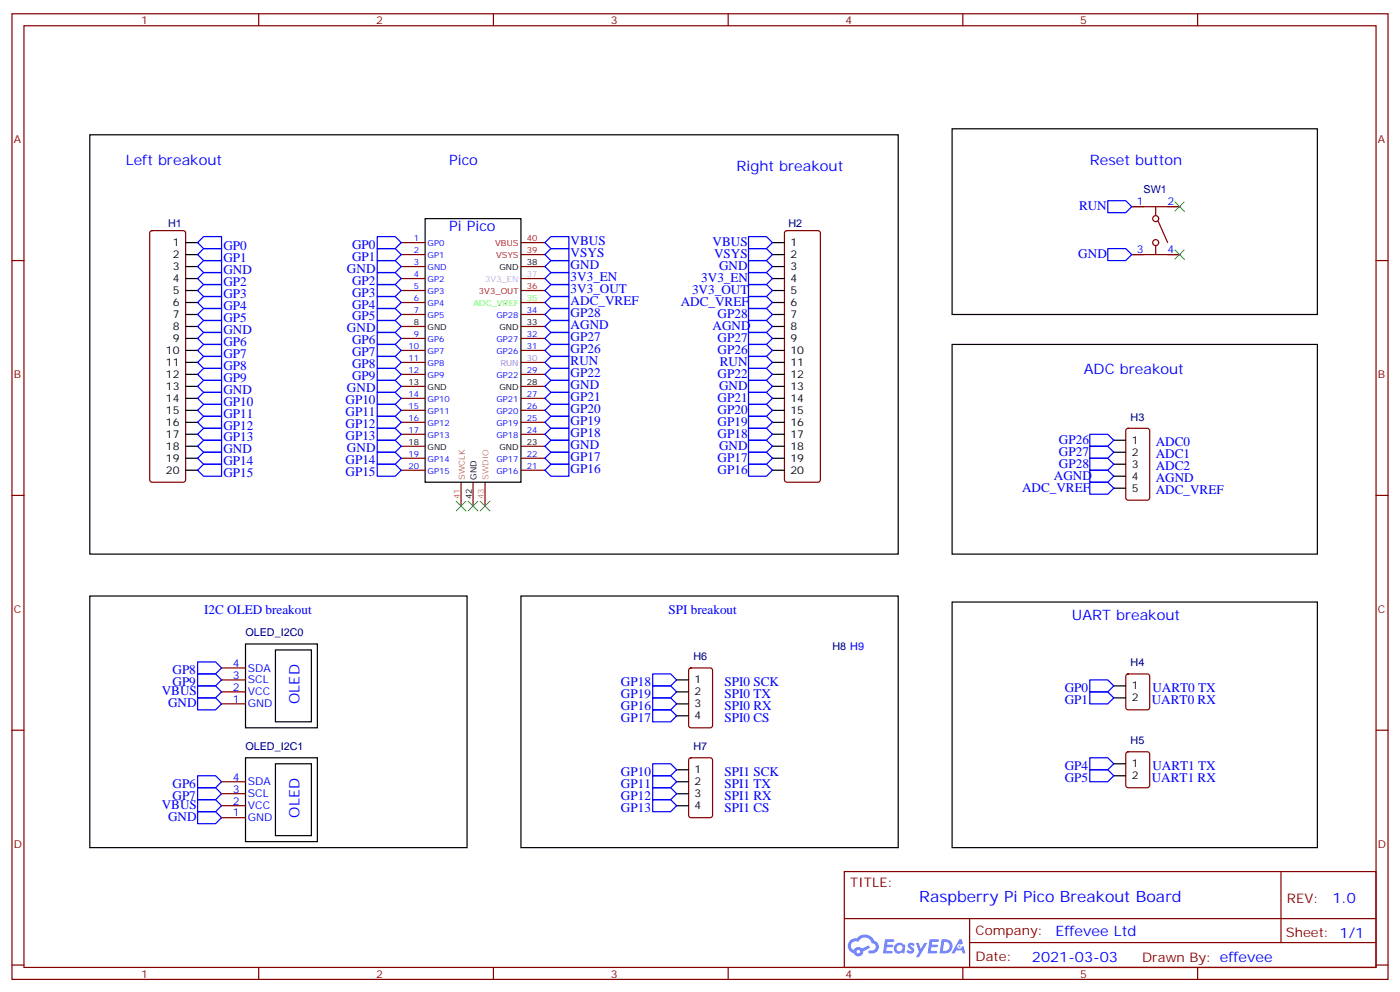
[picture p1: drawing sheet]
<svg xmlns="http://www.w3.org/2000/svg" width="412mm" height="292mm" viewBox="0 0 412 292" stroke-linecap="round" stroke-linejoin="round" font-family="sans-serif">
<g fill="none" stroke="#870000" stroke-width=".35">
<path d="M3.5 4.1h405.4v284.3h-405.4zM7.1 7.6h398.2v277.3h-398.2zM76.2 4.1v3.5M145.3 4.1v3.5M214.5 4.1v3.5M283.6 4.1v3.5M352.8 4.1v3.5M3.5 76.7h3.6M405.3 76.7h3.6M3.5 145.9h3.6M405.3 145.9h3.6M3.5 215h3.6"/>
<path d="M405.3 215h3.6M248.7 256.6h156.6v28.3h-156.6zM377.3 256.7v20.8M248.7 270.5h156.5M285.6 277.5h119.6M285.6 270.5v14.1M3.5 284.2h3.6M76.2 284.9v3.5M145.3 284.9v3.5M214.5 284.9v3.5M283.6 284.9v3.5M352.8 284.9v3.5"/>
<path d="M405.3 284.2h3.6"/>
</g>
<g fill="#5487ff">
<path d="M267.7 277.8a1.22 1.22 0 0 1 1.7 .3l-.4 .6a.47 .47 0 0 0-.3-.4 .47 .47 0 0 0-.5 .1l.1 .3a1.14 1.14 0 0 1 .8 1.7 1.14 1.14 0 0 1-1.9 0l-.2-.2 .5-.5 .7 .4a.29 .29 0 0 0 .3-.2 .29 .29 0 0 0-.2-.4 1.04 1.04 0 0 1-.6-1.7z"/>
<path d="M260.7 276.6h2.4l.3 .2-.2 .5h-1.8l-.1 .9h1.5l.3 .3-.3 .4h-1.6l-.2 1.1 1.7 .1 .2 .3-.2 .3h-2.6z"/>
<path d="M273.8 276.6h2.4l.3 .2-.1 .5h-1.8l-.2 .9h1.6l.3 .3-.4 .4h-1.6l-.1 1.1 1.7 .1 .2 .3-.2 .3h-2.6z"/>
<path d="M282.6 276.6h.7l.3 1.2-.6 .3a.69 .69 0 0 0-1 .3 .69 .69 0 0 0 .4 1 .69 .69 0 0 0 .9-.6l.5-.3 .6 2.2h-.8l-.2-.9h-1.8l-.5 .9h-.8z"/>
<path d="M269.8 277.7h.8l.6 1.8 1.1-1.8h.9l-2.6 4.1h-.8l.9-1.5z"/>
<path d="M277.4 276.6l-.6 4.1h1.3a2.11 2.11 0 0 0 2.5-2.1 2.11 2.11 0 0 0-2.5-2zM278.1 277.3a1.39 1.39 0 0 1 1.7 1.4 1.39 1.39 0 0 1-1.8 1.3h-.3z"/>
<path d="M263.7 278.2a1.54 1.54 0 0 0-.1 2.1 1.54 1.54 0 0 0 2.2 .2l.6 .2 .3-2.3-.2-.2-.4-.1a1.49 1.49 0 0 0-2.4 .1zM264 279.2a.94 .94 0 0 1 1.8 0 .94 .94 0 0 1-1.8 0z"/>
<path d="M250.4 276.9a2.18 2.18 0 0 0 1.1 3.8 1.44 1.44 0 0 0 1.6 .9 1.44 1.44 0 0 0 1.2-1.5l2-1-.5-.7-1.9 .9a1.47 1.47 0 0 0-2.4 .5 1.39 1.39 0 0 1-.7-2 1.39 1.39 0 0 1 2-.4 2.12 2.12 0 0 1 2.2-1.3 2.12 2.12 0 0 1 1.9 1.6 1.14 1.14 0 0 1 1.1 1.5 1.14 1.14 0 0 1-1.7 .7 .43 .43 0 0 0-.5 .3 .43 .43 0 0 0 .4 .5 1.98 1.98 0 0 0 2.5-1.2 1.98 1.98 0 0 0-1.2-2.5 3.1 3.1 0 0 0-5.3-.7l-.9 .1zM252.3 280.2a.55 .55 0 0 1 1.1 0 .55 .55 0 0 1-1.1 0z"/>
<circle cx="282.6" cy="278.7" r=".26"/>
</g>
<g fill="none" stroke="#870000" stroke-width=".35">
<path d="M44.3 68.1l.5-.2h9.2l.5 .2 .2 .5v72.7l-.3 .5-.4 .2h-9.2l-.5-.2-.2-.5v-72.7zM118.2 71.4h7M118.2 75h7M118.2 78.5h7M153.5 71.4h7M153.5 75h7M153.5 78.5h7M231.3 68.1l.5-.2h9.1l.5 .2 .3 .5v72.7l-.3 .5-.5 .2h-9.1l-.5-.2-.2-.5v-72.7zM333.4 75h14.1M333.4 60.9h14.1M340.4 60.9v2.4M340.4 72.5v2.5"/>
<path d="M341.1 65.1l2.9 6.3M118.2 82h7M118.2 85.5h7M118.2 89.1h7M118.2 92.6h7M118.2 96.1h7M118.2 99.7h7M153.5 82h7M153.5 85.5h7M153.5 89.1h7M153.5 92.6h7M153.5 96.1h7"/>
<path d="M153.5 99.7h7M118.2 103.2h7M118.2 106.7h7M118.2 110.2h7M118.2 113.8h7M118.2 117.3h7M153.5 103.2h7M153.5 106.7h7M153.5 110.2h7M153.5 113.8h7M153.5 117.3h7M118.2 120.8h7"/>
<path d="M118.2 124.4h7M118.2 127.9h7M118.2 131.4h7M118.2 134.9h7M118.2 138.5h7M153.5 120.8h7M153.5 124.4h7M153.5 127.9h7M153.5 131.4h7M153.5 134.9h7M153.5 138.5h7M331.8 126.3l.5-.2h5.7l.6 .4 .1 20.1-.5 .6-5.9 .1-.6-.5-.1-20z"/>
<path d="M135.8 142v7M139.3 142v7M142.9 142v7M65.3 196.7h7M203.1 196.9l.5-.2h5.6l.6 .4 .1 16.5-.5 .7h-5.8l-.7-.4-.1-16.5zM331.8 198.6l.5-.2h5.7l.6 .5 .1 9.4-.5 .7h-5.9l-.6-.4-.1-9.5zM65.3 207.3h7M65.3 203.7h7M65.3 200.2h7M65.3 237.2h7M65.3 233.7h7M65.3 230.2h7"/>
<path d="M203.1 223.3l.5-.2h5.6l.6 .5 .1 16.5-.5 .6-5.8 .1-.7-.5-.1-16.5zM331.8 221.6l.5-.2h5.7l.6 .4 .1 9.4-.5 .7-5.9 .1-.6-.5-.1-9.4zM65.3 240.8h7"/>
<circle cx="340.4" cy="64.4" r=".88"/>
<circle cx="340.4" cy="71.4" r=".88"/>
</g>
<g fill="none" stroke="#000" stroke-width=".35">
<path d="M26.5 39.7h238.1v123.5h-238.1zM280.5 37.9h107.6v54.7h-107.6zM54.7 71.4h3.5M54.7 75h3.5M54.7 78.5h3.5M125.2 64.4h28.3v77.6h-28.3zM227.5 71.4h3.6M227.5 75h3.6M227.5 78.5h3.6M54.7 82h3.5M54.7 85.5h3.5M54.7 89.1h3.5"/>
<path d="M54.7 92.6h3.5M54.7 96.1h3.5M54.7 99.7h3.5M227.5 82h3.6M227.5 85.5h3.6M227.5 89.1h3.6M227.5 92.6h3.6M227.5 96.1h3.6M227.5 99.7h3.6M54.7 103.2h3.5M54.7 106.7h3.5M54.7 110.2h3.5"/>
<path d="M54.7 113.8h3.5M54.7 117.3h3.5M227.5 103.2h3.6M227.5 106.7h3.6M227.5 110.2h3.6M227.5 113.8h3.6M227.5 117.3h3.6M280.5 101.4h107.6v61.8h-107.6zM54.7 120.8h3.5M54.7 124.4h3.5M54.7 127.9h3.5M54.7 131.4h3.5"/>
<path d="M54.7 134.9h3.5M54.7 138.5h3.5M227.5 120.8h3.6M227.5 124.4h3.6M227.5 127.9h3.6M227.5 131.4h3.6M227.5 134.9h3.6M227.5 138.5h3.6M328.1 129.6h3.5M328.1 133.2h3.5M328.1 136.7h3.5M328.1 140.2h3.5"/>
<path d="M328.1 143.8h3.5M26.5 175.5h111.1v74.1h-111.1zM153.5 175.5h111.1v74.1h-111.1zM280.5 177.3h107.6v72.3h-107.6zM72.3 189.6h21.2v24.7h-21.2zM81.1 191.4h10.6v21.1h-10.6zM199.3 200.2h3.5M199.3 203.7h3.5M199.3 207.3h3.5M199.3 210.8h3.5M328.1 202h3.5M328.1 205.5h3.5"/>
<path d="M72.3 223.1h21.2v24.7h-21.2zM81.1 224.9h10.6v21.2h-10.6zM199.3 226.7h3.5M199.3 230.2h3.5M199.3 233.7h3.5M199.3 237.2h3.5M328.1 224.9h3.5M328.1 228.4h3.5"/>
</g>
<g fill="none" stroke="#00f" stroke-width=".35">
<path d="M326.3 59.1h5.3l1.8 1.8-1.8 1.7h-5.3zM60 76.7h5.3v3.6h-5.3l-1.8-1.8zM60 73.2h5.3v3.5h-5.3l-1.8-1.7zM60 69.7h5.3v3.5h-5.3l-1.8-1.8zM111.1 69.7h5.3l1.8 1.7-1.8 1.8h-5.3zM111.1 73.2h5.3l1.8 1.8-1.8 1.7h-5.3zM111.1 76.7h5.3l1.8 1.8-1.8 1.8h-5.3zM160.5 78.5l1.8-1.8h5.3v3.6h-5.3zM160.5 75l1.8-1.8h5.3v3.5h-5.3zM162.3 69.7h5.3v3.5h-5.3l-1.8-1.8zM220.5 69.7h5.3l1.7 1.7-1.7 1.8h-5.3zM220.5 73.2h5.3l1.7 1.8-1.7 1.7h-5.3z"/>
<path d="M220.5 76.7h5.3l1.7 1.8-1.7 1.8h-5.3zM326.3 73.2h5.3l1.8 1.8-1.8 1.7h-5.3zM60 97.9h5.3v3.5h-5.3l-1.8-1.7zM60 90.8h5.3v3.6h-5.3l-1.8-1.8zM60 87.3h5.3v3.5h-5.3l-1.8-1.7zM60 83.8h5.3v3.5h-5.3l-1.8-1.8zM60 80.3h5.3v3.5h-5.3l-1.8-1.8zM60 94.4h5.3v3.5h-5.3l-1.8-1.8zM111.1 94.4h5.3l1.8 1.7-1.8 1.8h-5.3zM111.1 80.3h5.3l1.8 1.7-1.8 1.8h-5.3zM111.1 83.8h5.3l1.8 1.7-1.8 1.8h-5.3zM111.1 87.3h5.3l1.8 1.8-1.8 1.7h-5.3z"/>
<path d="M111.1 90.8h5.3l1.8 1.8-1.8 1.8h-5.3zM111.1 97.9h5.3l1.8 1.8-1.8 1.7h-5.3zM160.5 96.1l1.8-1.7h5.3v3.5h-5.3zM160.5 99.7l1.8-1.8h5.3v3.5h-5.3zM160.5 92.6l1.8-1.8h5.3v3.6h-5.3zM160.5 85.5l1.8-1.7h5.3v3.5h-5.3zM160.5 82l1.8-1.7h5.3v3.5h-5.3zM162.3 87.3h5.3v3.5h-5.3l-1.8-1.7zM220.5 80.3h5.3l1.7 1.7-1.7 1.8h-5.3zM220.5 83.8h5.3l1.7 1.7-1.7 1.8h-5.3zM220.5 87.3h5.3l1.7 1.8-1.7 1.7h-5.3zM220.5 90.8h5.3l1.7 1.8-1.7 1.8h-5.3z"/>
<path d="M220.5 97.9h5.3l1.7 1.8-1.7 1.7h-5.3zM220.5 94.4h5.3l1.7 1.7-1.7 1.8h-5.3zM60 119.1h5.3v3.5h-5.3l-1.8-1.8zM60 115.5h5.3v3.6h-5.3l-1.8-1.8zM60 108.5h5.3v3.5h-5.3l-1.8-1.8zM60 105h5.3v3.5h-5.3l-1.8-1.8zM60 101.4h5.3v3.6h-5.3l-1.8-1.8zM60 112h5.3v3.5h-5.3l-1.8-1.7zM111.1 112h5.3l1.8 1.8-1.8 1.7h-5.3zM111.1 101.4h5.3l1.8 1.8-1.8 1.8h-5.3zM111.1 105h5.3l1.8 1.7-1.8 1.8h-5.3zM111.1 108.5h5.3l1.8 1.7-1.8 1.8h-5.3z"/>
<path d="M111.1 115.5h5.3l1.8 1.8-1.8 1.8h-5.3zM111.1 119.1h5.3l1.8 1.7-1.8 1.8h-5.3zM160.5 113.8l1.8-1.8h5.3v3.5h-5.3zM160.5 117.3l1.8-1.8h5.3v3.6h-5.3zM160.5 110.2l1.8-1.7h5.3v3.5h-5.3zM160.5 106.7l1.8-1.7h5.3v3.5h-5.3zM160.5 103.2l1.8-1.8h5.3v3.6h-5.3zM220.5 101.4h5.3l1.7 1.8-1.7 1.8h-5.3zM220.5 105h5.3l1.7 1.7-1.7 1.8h-5.3zM220.5 108.5h5.3l1.7 1.7-1.7 1.8h-5.3zM220.5 115.5h5.3l1.7 1.8-1.7 1.8h-5.3zM220.5 119.1h5.3l1.7 1.7-1.7 1.8h-5.3z"/>
<path d="M220.5 112h5.3l1.7 1.8-1.7 1.7h-5.3zM60 136.7h5.3v3.5h-5.3l-1.8-1.7zM60 133.2h5.3v3.5h-5.3l-1.8-1.8zM60 126.1h5.3v3.5h-5.3l-1.8-1.7zM60 122.6h5.3v3.5h-5.3l-1.8-1.7zM60 129.6h5.3v3.6h-5.3l-1.8-1.8zM111.1 129.6h5.3l1.8 1.8-1.8 1.8h-5.3zM111.1 122.6h5.3l1.8 1.8-1.8 1.7h-5.3zM111.1 126.1h5.3l1.8 1.8-1.8 1.7h-5.3zM111.1 133.2h5.3l1.8 1.7-1.8 1.8h-5.3zM111.1 136.7h5.3l1.8 1.8-1.8 1.7h-5.3zM160.5 131.4l1.8-1.8h5.3v3.6h-5.3z"/>
<path d="M160.5 138.5l1.8-1.8h5.3v3.5h-5.3zM160.5 134.9l1.8-1.7h5.3v3.5h-5.3zM160.5 127.9l1.8-1.8h5.3v3.5h-5.3zM160.5 124.4l1.8-1.8h5.3v3.5h-5.3zM160.5 120.8l1.8-1.7h5.3v3.5h-5.3zM220.5 122.6h5.3l1.7 1.8-1.7 1.7h-5.3zM220.5 126.1h5.3l1.7 1.8-1.7 1.7h-5.3zM220.5 133.2h5.3l1.7 1.7-1.7 1.8h-5.3zM220.5 136.7h5.3l1.7 1.8-1.7 1.7h-5.3zM220.5 129.6h5.3l1.7 1.8-1.7 1.8h-5.3zM321 134.9h5.3l1.8 1.8-1.8 1.8h-5.3zM321 138.5h5.3l1.8 1.7-1.8 1.8h-5.3z"/>
<path d="M321 131.4h5.3l1.8 1.8-1.8 1.7h-5.3zM321 127.9h5.3l1.8 1.7-1.8 1.8h-5.3zM321 142h5.3l1.8 1.8-1.8 1.7h-5.3zM58.2 198.4h5.3l1.8 1.8-1.8 1.8h-5.3zM58.2 194.9h5.3l1.8 1.8-1.8 1.7h-5.3zM192.3 198.4h5.3l1.7 1.8-1.7 1.8h-5.3zM58.2 205.5h5.3l1.8 1.8-1.8 1.7h-5.3zM58.2 202h5.3l1.8 1.7-1.8 1.8h-5.3zM192.3 209h5.3l1.7 1.8-1.7 1.7h-5.3zM192.3 205.5h5.3l1.7 1.8-1.7 1.7h-5.3zM192.3 202h5.3l1.7 1.7-1.7 1.8h-5.3zM321 200.2h5.3l1.8 1.8-1.8 1.7h-5.3z"/>
<path d="M321 203.7h5.3l1.8 1.8-1.8 1.8h-5.3zM58.2 228.4h5.3l1.8 1.8-1.8 1.8h-5.3zM58.2 232h5.3l1.8 1.7-1.8 1.8h-5.3zM58.2 235.5h5.3l1.8 1.7-1.8 1.8h-5.3zM58.2 239h5.3l1.8 1.8-1.8 1.7h-5.3zM192.3 224.9h5.3l1.7 1.8-1.7 1.7h-5.3zM192.3 228.4h5.3l1.7 1.8-1.7 1.8h-5.3zM192.3 232h5.3l1.7 1.7-1.7 1.8h-5.3zM192.3 235.5h5.3l1.7 1.7-1.7 1.8h-5.3zM321 223.1h5.3l1.8 1.8-1.8 1.8h-5.3zM321 226.7h5.3l1.8 1.7-1.8 1.8h-5.3z"/>
</g>
<path d="M346.1 59.4l2.8 2.9M348.9 59.4l-2.8 2.9M346.1 73.6l2.8 2.8M348.9 73.6l-2.8 2.8M134.4 147.6l2.8 2.9M137.2 147.6l-2.8 2.9M137.9 147.6l2.9 2.9M140.8 147.6l-2.9 2.9M141.5 147.6l2.8 2.9M144.3 147.6l-2.8 2.9" fill="none" stroke="#3c3" stroke-width=".35"/>
<text font-size="4.6" fill="#00f" x="270.8" y="265.7">Raspberry Pi Pico Breakout Board</text>
<g font-size="4.2" fill="#00f">
<text x="37" y="48.5">Left breakout</text>
<text x="132.3" y="48.5">Pico</text>
<text x="217" y="50.3">Right breakout</text>
<text x="321" y="48.5">Reset button</text>
<text x="132.3" y="67.9">Pi Pico</text>
<text x="319.3" y="110.2">ADC breakout</text>
<text x="315.7" y="182.6">UART breakout</text>
<text x="88.2" y="207.3" transform="rotate(-90 88.2 207.3)">OLED</text>
<text x="88.2" y="240.8" transform="rotate(-90 88.2 240.8)">OLED</text>
<text x="392.5" y="265.9">1.0</text>
<text x="310.9" y="275.5">Effevee Ltd</text>
<text x="304" y="283.3">2021-03-03</text>
</g>
<g font-size="3.9" fill="#00f">
<text x="317.8" y="61.9">RUN</text>
<text x="65.8" y="77.1">GP1</text>
<text x="65.8" y="73.6">GP0</text>
<text x="103.7" y="73.2">GP0</text>
<text x="103.7" y="76.7">GP1</text>
<text x="168.1" y="75.7">VSYS</text>
<text x="168.1" y="72.1">VBUS</text>
<text x="209.9" y="72.5">VBUS</text>
<text x="210.3" y="76">VSYS</text>
<text x="317.6" y="76">GND</text>
<text x="65.8" y="80.6">GND</text>
<text x="102.2" y="80.3">GND</text>
<text x="103.7" y="83.8">GP2</text>
<text x="168.1" y="79.2">GND</text>
<text x="168.1" y="82.7">3V3_EN</text>
<text x="206.6" y="83.1">3V3_EN</text>
<text x="211.8" y="79.6">GND</text>
<text x="65.8" y="87.7">GP3</text>
<text x="65.8" y="84.1">GP2</text>
<text x="103.7" y="87.3">GP3</text>
<text x="168.1" y="89.8">ADC_VREF</text>
<text x="168.1" y="86.3">3V3_OUT</text>
<text x="203.9" y="86.6">3V3_OUT</text>
<text x="65.8" y="94.7">GP5</text>
<text x="65.8" y="91.2">GP4</text>
<text x="103.7" y="90.8">GP4</text>
<text x="103.7" y="94.4">GP5</text>
<text x="168.1" y="93.3">GP28</text>
<text x="200.5" y="90.1">ADC_VREF</text>
<text x="211.4" y="93.7">GP28</text>
<text x="65.8" y="101.8">GP6</text>
<text x="65.8" y="98.2">GND</text>
<text x="102.2" y="97.9">GND</text>
<text x="103.7" y="101.4">GP6</text>
<text x="168.1" y="96.8">AGND</text>
<text x="168.1" y="100.4">GP27</text>
<text x="209.9" y="97.2">AGND</text>
<text x="211.4" y="100.7">GP27</text>
<text x="65.8" y="105.3">GP7</text>
<text x="103.7" y="105">GP7</text>
<text x="168.1" y="107.4">RUN</text>
<text x="168.1" y="103.9">GP26</text>
<text x="211.4" y="104.2">GP26</text>
<text x="212" y="107.8">RUN</text>
<text x="65.8" y="112.4">GP9</text>
<text x="65.8" y="108.8">GP8</text>
<text x="103.7" y="108.5">GP8</text>
<text x="103.7" y="112">GP9</text>
<text x="168.1" y="110.9">GP22</text>
<text x="211.4" y="111.3">GP22</text>
<text x="65.8" y="119.4">GP10</text>
<text x="65.8" y="115.9">GND</text>
<text x="101.8" y="119.1">GP10</text>
<text x="102.2" y="115.5">GND</text>
<text x="168.1" y="114.5">GND</text>
<text x="168.1" y="118">GP21</text>
<text x="211.4" y="118.4">GP21</text>
<text x="211.8" y="114.8">GND</text>
<text x="65.8" y="122.9">GP11</text>
<text x="101.8" y="122.6">GP11</text>
<text x="168.1" y="125.1">GP19</text>
<text x="168.1" y="121.5">GP20</text>
<text x="211.4" y="121.9">GP20</text>
<text x="211.4" y="125.4">GP19</text>
<text x="65.8" y="130">GP13</text>
<text x="65.8" y="126.5">GP12</text>
<text x="101.8" y="126.1">GP12</text>
<text x="101.8" y="129.6">GP13</text>
<text x="168.1" y="128.6">GP18</text>
<text x="211.4" y="128.9">GP18</text>
<text x="311.9" y="130.7">GP26</text>
<text x="340.4" y="131.4">ADC0</text>
<text x="65.8" y="137.1">GP14</text>
<text x="65.8" y="133.5">GND</text>
<text x="101.8" y="136.7">GP14</text>
<text x="102.2" y="133.2">GND</text>
<text x="168.1" y="132.1">GND</text>
<text x="168.1" y="135.6">GP17</text>
<text x="211.4" y="136">GP17</text>
<text x="211.8" y="132.5">GND</text>
<text x="311.9" y="137.8">GP28</text>
<text x="311.9" y="134.2">GP27</text>
<text x="340.4" y="134.9">ADC1</text>
<text x="65.8" y="140.6">GP15</text>
<text x="101.8" y="140.2">GP15</text>
<text x="168.1" y="139.2">GP16</text>
<text x="211.4" y="139.5">GP16</text>
<text x="310.5" y="141.3">AGND</text>
<text x="340.4" y="138.5">ADC2</text>
<text x="340.4" y="142">AGND</text>
<text x="301.1" y="144.8">ADC_VREF</text>
<text x="340.4" y="145.5">ADC_VREF</text>
<text x="60.1" y="180.8">I2C OLED breakout</text>
<text x="196.9" y="180.8">SPI breakout</text>
<text x="50.8" y="202">GP9</text>
<text x="50.8" y="198.4">GP8</text>
<text x="182.9" y="202">GP18</text>
<text x="213.4" y="202">SPI0 SCK</text>
<text x="313.6" y="203.7">GP0</text>
<text x="339.5" y="203.7">UART0 TX</text>
<text x="47.6" y="204.8">VBUS</text>
<text x="49.5" y="208.3">GND</text>
<text x="182.9" y="209">GP16</text>
<text x="182.9" y="205.5">GP19</text>
<text x="213.4" y="205.5">SPI0 TX</text>
<text x="213.4" y="209">SPI0 RX</text>
<text x="313.6" y="207.3">GP1</text>
<text x="339.3" y="207.3">UART0 RX</text>
<text x="182.9" y="212.5">GP17</text>
<text x="213.4" y="212.5">SPI0 CS</text>
<text x="313.6" y="226.7">GP4</text>
<text x="339.5" y="226.7">UART1 TX</text>
<text x="50.8" y="232">GP6</text>
<text x="182.9" y="228.4">GP10</text>
<text x="182.9" y="232">GP11</text>
<text x="213.4" y="232">SPI1 TX</text>
<text x="213.4" y="228.4">SPI1 SCK</text>
<text x="313.6" y="230.2">GP5</text>
<text x="339.3" y="230.2">UART1 RX</text>
<text x="47.6" y="238.3">VBUS</text>
<text x="50.8" y="235.5">GP7</text>
<text x="182.9" y="235.5">GP12</text>
<text x="182.9" y="239">GP13</text>
<text x="213.4" y="239">SPI1 CS</text>
<text x="213.4" y="235.5">SPI1 RX</text>
<text x="49.5" y="241.8">GND</text>
</g>
<g font-size="3.9" fill="#800">
<text x="250.5" y="261.2">TITLE:</text>
<text x="379.1" y="265.9">REV:</text>
<text x="287.4" y="275.4">Company:</text>
<text x="378.7" y="276">Sheet: 1/1</text>
<text x="287.4" y="283.1">Date:</text>
<text x="336.4" y="283.2">Drawn By: effevee</text>
</g>
<g font-size="3.2" fill="#800">
<text x="41.6" y="7.1">1</text>
<text x="110.8" y="7.1">2</text>
<text x="179.9" y="7.1">3</text>
<text x="249.1" y="7.1">4</text>
<text x="318.2" y="7.1">5</text>
<text x="4.1" y="42.2">A</text>
<text x="405.9" y="42.2">A</text>
<text x="4.1" y="111.3">B</text>
<text x="405.9" y="111.3">B</text>
<text x="4.1" y="180.4">C</text>
<text x="405.9" y="180.4">C</text>
<text x="4.1" y="249.6">D</text>
<text x="405.9" y="249.6">D</text>
<text x="41.6" y="287.9">1</text>
<text x="110.8" y="287.9">2</text>
<text x="179.9" y="287.9">3</text>
<text x="249.1" y="287.9">4</text>
<text x="318.2" y="287.9">5</text>
</g>
<g font-size="3.2" fill="#000080">
<text x="336.9" y="56.7">SW1</text>
<text x="49.5" y="66.9">H1</text>
<text x="232.2" y="66.9">H2</text>
<text x="333" y="123.8">H3</text>
<text x="72.3" y="187.3">OLED_I2C0</text>
<text x="245.2" y="191.4">H8 H9</text>
<text x="204.3" y="194.4">H6</text>
<text x="333" y="196.1">H4</text>
<text x="72.3" y="220.8">OLED_I2C1</text>
<text x="204.3" y="220.8">H7</text>
<text x="333" y="219.1">H5</text>
</g>
<g font-size="3.2" fill="#00f">
<text x="334.9" y="60.5">1</text>
<text x="344" y="60.5">2</text>
<text x="334.9" y="74.6">3</text>
<text x="344" y="74.6">4</text>
<text x="68.5" y="196.3">4</text>
<text x="73" y="197.7">SDA</text>
<text x="68.5" y="203.4">2</text>
<text x="68.5" y="199.8">3</text>
<text x="73" y="201.3">SCL</text>
<text x="68.5" y="206.9">1</text>
<text x="73" y="208.3">GND</text>
<text x="73" y="204.8">VCC</text>
<text x="68.5" y="233.4">3</text>
<text x="68.5" y="229.8">4</text>
<text x="73" y="231.2">SDA</text>
<text x="68.5" y="236.9">2</text>
<text x="73" y="238.3">VCC</text>
<text x="73" y="234.8">SCL</text>
<text x="68.5" y="240.4">1</text>
<text x="73" y="241.8">GND</text>
</g>
<g font-size="3.2">
<text x="50.9" y="72.5">1</text>
<text x="50.9" y="76">2</text>
<text x="232.8" y="72.5">1</text>
<text x="232.8" y="76">2</text>
<text x="50.9" y="79.6">3</text>
<text x="50.9" y="83.1">4</text>
<text x="232.8" y="79.6">3</text>
<text x="232.8" y="83.1">4</text>
<text x="50.9" y="86.6">5</text>
<text x="232.8" y="86.6">5</text>
<text x="50.9" y="90.1">6</text>
<text x="50.9" y="93.7">7</text>
<text x="232.8" y="90.1">6</text>
<text x="232.8" y="93.7">7</text>
<text x="50.9" y="97.2">8</text>
<text x="50.9" y="100.7">9</text>
<text x="232.8" y="97.2">8</text>
<text x="232.8" y="100.7">9</text>
<text x="48.9" y="104.2">10</text>
<text x="48.9" y="107.8">11</text>
<text x="232.8" y="104.2">10</text>
<text x="232.8" y="107.8">11</text>
<text x="48.9" y="111.3">12</text>
<text x="232.8" y="111.3">12</text>
<text x="48.9" y="114.8">13</text>
<text x="48.9" y="118.4">14</text>
<text x="232.8" y="114.8">13</text>
<text x="232.8" y="118.4">14</text>
<text x="48.9" y="121.9">15</text>
<text x="48.9" y="125.4">16</text>
<text x="232.8" y="121.9">15</text>
<text x="232.8" y="125.4">16</text>
<text x="48.9" y="128.9">17</text>
<text x="232.8" y="128.9">17</text>
<text x="333.4" y="130.7">1</text>
<text x="48.9" y="132.5">18</text>
<text x="48.9" y="136">19</text>
<text x="232.8" y="132.5">18</text>
<text x="232.8" y="136">19</text>
<text x="333.4" y="134.2">2</text>
<text x="333.4" y="137.8">3</text>
<text x="48.9" y="139.5">20</text>
<text x="232.8" y="139.5">20</text>
<text x="333.4" y="141.3">4</text>
<text x="333.4" y="144.8">5</text>
<text x="204.6" y="201.3">1</text>
<text x="333.4" y="203">1</text>
<text x="204.6" y="204.8">2</text>
<text x="204.6" y="208.3">3</text>
<text x="333.4" y="206.6">2</text>
<text x="204.6" y="211.8">4</text>
<text x="204.6" y="227.7">1</text>
<text x="333.4" y="226">1</text>
<text x="204.6" y="231.2">2</text>
<text x="333.4" y="229.5">2</text>
<text x="204.6" y="234.8">3</text>
<text x="204.6" y="238.3">4</text>
</g>
<g font-size="2.5" fill="#00f">
<text x="121.9" y="71.1">1</text>
<text x="121.9" y="74.6">2</text>
<text x="125.9" y="76">GP1</text>
<text x="125.9" y="72.5">GP0</text>
<text x="121.9" y="81.7">4</text>
<text x="121.9" y="78.1">3</text>
<text x="125.9" y="83.1">GP2</text>
<text x="125.9" y="79.6">GND</text>
<text x="121.9" y="88.7">6</text>
<text x="121.9" y="85.2">5</text>
<text x="125.9" y="86.6">GP3</text>
<text x="121.9" y="92.3">7</text>
<text x="125.9" y="93.7">GP5</text>
<text x="125.9" y="90.1">GP4</text>
<text x="146.2" y="93.7">GP28</text>
<text x="155.2" y="92.3">34</text>
<text x="121.9" y="99.3">9</text>
<text x="125.9" y="100.7">GP6</text>
<text x="146.2" y="100.7">GP27</text>
<text x="155.2" y="99.3">32</text>
<text x="120.3" y="106.4">11</text>
<text x="120.3" y="102.8">10</text>
<text x="125.9" y="107.8">GP8</text>
<text x="125.9" y="104.2">GP7</text>
<text x="146.2" y="104.2">GP26</text>
<text x="155.2" y="102.8">31</text>
<text x="120.3" y="109.9">12</text>
<text x="125.9" y="111.3">GP9</text>
<text x="146.2" y="111.3">GP22</text>
<text x="155.2" y="109.9">29</text>
<text x="120.3" y="116.9">14</text>
<text x="125.9" y="118.4">GP10</text>
<text x="146.2" y="118.4">GP21</text>
<text x="155.2" y="116.9">27</text>
<text x="120.3" y="124">16</text>
<text x="120.3" y="120.5">15</text>
<text x="125.9" y="125.4">GP12</text>
<text x="125.9" y="121.9">GP11</text>
<text x="146.2" y="121.9">GP20</text>
<text x="146.2" y="125.4">GP19</text>
<text x="155.2" y="120.5">26</text>
<text x="155.2" y="124">25</text>
<text x="120.3" y="127.5">17</text>
<text x="125.9" y="128.9">GP13</text>
<text x="146.2" y="128.9">GP18</text>
<text x="155.2" y="127.5">24</text>
<text x="120.3" y="134.6">19</text>
<text x="125.9" y="136">GP14</text>
<text x="146.2" y="136">GP17</text>
<text x="155.2" y="134.6">22</text>
<text x="120.3" y="138.1">20</text>
<text x="125.9" y="139.5">GP15</text>
<text x="146.2" y="139.5">GP16</text>
<text x="155.2" y="138.1">21</text>
</g>
<g font-size="2.5" fill="#f00">
<text x="155.2" y="71.1">40</text>
<text x="145.9" y="72.5">VBUS</text>
<text x="146.2" y="76">VSYS</text>
<text x="155.2" y="74.6">39</text>
<text x="141.1" y="86.6">3V3_OUT</text>
<text x="155.2" y="85.2">36</text>
</g>
<g font-size="2.5" fill="#f6f">
<text x="143" y="83.1">3V3_EN</text>
<text x="155.2" y="81.7">37</text>
</g>
<g font-size="2.5">
<text x="147.1" y="79.6">GND</text>
<text x="155.2" y="78.1">38</text>
<text x="121.9" y="95.8">8</text>
<text x="155.2" y="95.8">33</text>
<text x="125.9" y="97.2">GND</text>
<text x="147.1" y="97.2">GND</text>
<text x="120.3" y="113.4">13</text>
<text x="155.2" y="113.4">28</text>
<text x="125.9" y="114.8">GND</text>
<text x="147.1" y="114.8">GND</text>
<text x="120.3" y="131.1">18</text>
<text x="155.2" y="131.1">23</text>
<text x="125.9" y="132.5">GND</text>
<text x="147.1" y="132.5">GND</text>
<text x="140.4" y="141.3" transform="rotate(-90 140.4 141.3)">GND</text>
<text x="139" y="146.9" transform="rotate(-90 139 146.9)">42</text>
</g>
<g font-size="2.5" fill="#0f0">
<text x="155.2" y="88.7">35</text>
<text x="139.5" y="90.1">ADC_VREF</text>
</g>
<g font-size="2.5" fill="#f0f">
<text x="147.4" y="107.8">RUN</text>
<text x="155.2" y="106.4">30</text>
</g>
<g font-size="2.5" fill="#f90">
<text x="136.9" y="141.3" transform="rotate(-90 136.9 141.3)">SWCLK</text>
<text x="135.5" y="146.9" transform="rotate(-90 135.5 146.9)">41</text>
</g>
<g font-size="2.5" fill="#fc0">
<text x="143.9" y="141.3" transform="rotate(-90 143.9 141.3)">SWDIO</text>
<text x="142.5" y="146.9" transform="rotate(-90 142.5 146.9)">43</text>
</g>
</svg>
